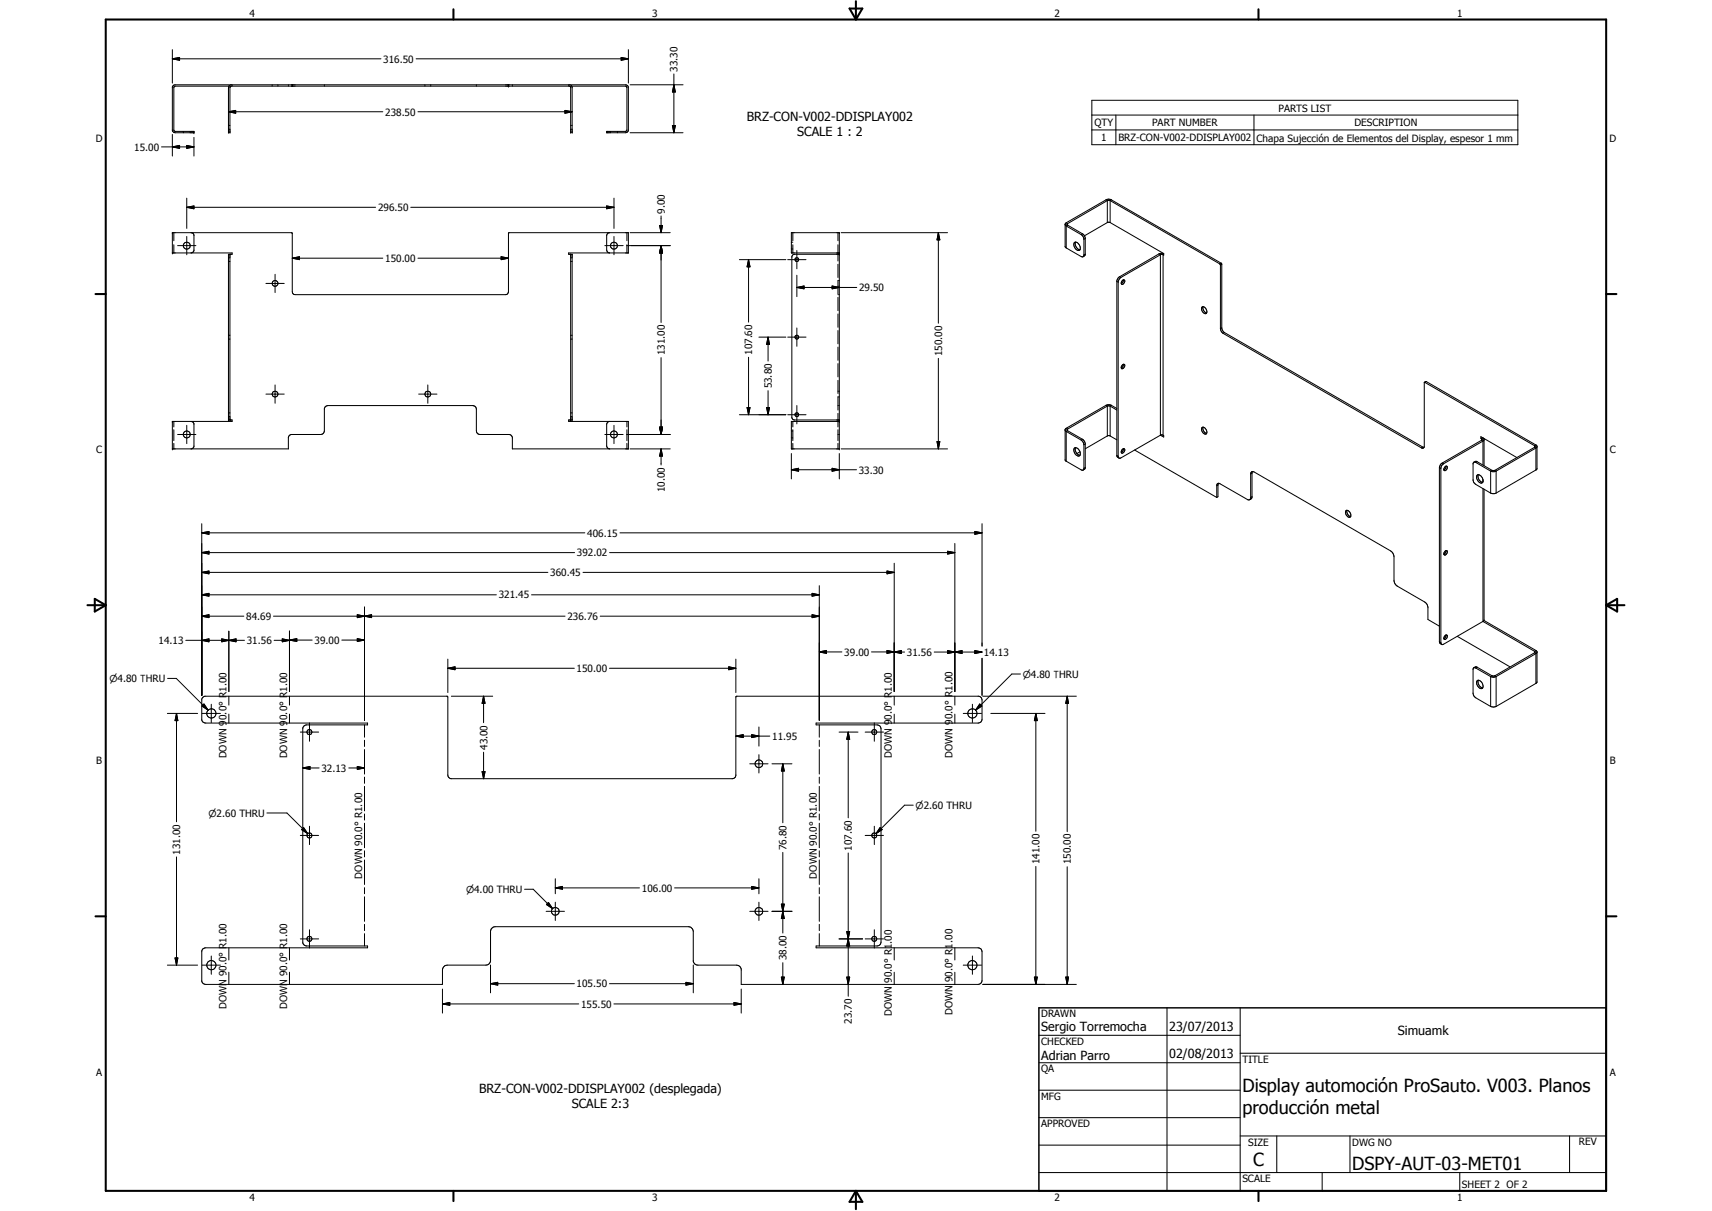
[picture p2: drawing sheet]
<svg xmlns="http://www.w3.org/2000/svg" width="594mm" height="420mm" viewBox="0 0 594 420" stroke-linecap="round" stroke-linejoin="round" font-family="sans-serif">
<g fill="none" stroke="#000" stroke-width=".35">
<path d="M59.8 17.2v11.6M215.6 19.9l2.5 .5-2.5 .5zM218.1 17.2v11.6M59.8 20.4l2.5-.5v1zM59.8 20.4h72.4M60 29.8l.8-.4h156.2l.7 .2 .4 .8v14.7l-.4 .7-.7 .3h-6.5v-.5h6.5l.5-.3v-14.9l-.5-.5h-156.2l-.5 .4v14.9l.5 .4h6.5v.5h-6.5l-.6-.3-.4-.5v-15.1zM79.3 38.8l2.5-.5v1zM79.3 38.8h53.5M79.7 29.6l-.4 .8v15.5h.5v-15.5l.5-.5M80.3 29.4l-.3 .1M80.6 29.4v.2M80.6 29.8v.1"/>
<path d="M94.4 29.4v.2M94.4 29.8v.1M96.4 29.4v.2M96.4 29.8v.1M100.1 29.4v.2M100.1 29.8v.1M101.4 29.4v.5M112.6 29.4v.2M112.6 29.8v.1M144.4 20.4h73.7M145 38.8h53.5M147.4 29.4v.2"/>
<path d="M147.4 29.8v.1M149.5 29.4v.2M149.5 29.8v.1M165.3 29.4v.2M165.3 29.8v.1M176.4 29.4v.5M177.8 29.4v.2M177.8 29.8v.1M196 38.3l2.5 .5-2.5 .5zM197.3 29.4v.2M197.3 29.8v.1M197.5 29.4l.4 .1"/>
<path d="M198.2 29.6l.3 .6v15.7h-.5v-15.6l-.5-.4M218.6 29.4h18.4M233.8 29.4l.6 2.5h-1.1zM233.8 25.7v20.4M378.9 34.8h147.8v15.4h-147.8zM378.9 39.9h147.8M387.2 39.9v10.3M435.1 39.9v10.3M56 51h11.3M59.8 51l2.5-.5v1zM59.8 46.7v7.4M63.6 45.6v.1"/>
<path d="M63.6 45.9v.2M64.8 50.5l2.5 .5-2.5 .5zM66 45.6v.1M66 45.9v.2M67.3 47.7v6.4M79.3 44.8h.2M79.3 43.5h.2M79.6 44.8h.2M79.6 43.5h.2M198 44.8h.2M198 43.5h.2M198.4 44.8h.1"/>
<path d="M198.4 43.5h.1M211.8 45.6v.1M211.8 45.9v.2M214.2 45.6v.1M214.2 45.9v.2M218.6 46.1h18.4M233.3 43.6h1.1l-.6 2.5zM378.9 45.1h147.8M64.8 71.9l2.5-.4v.9zM64.8 68.7v10.5M64.8 71.9h65.5M142.5 71.9h70.6"/>
<path d="M210.5 71.5l2.6 .4-2.6 .5zM213.1 68.7v10.5M228.9 78.2h1l-.5 2.5zM229.4 74.9v5.8M369.6 78l.4 .4M370 78.4l5.2 3M370 78.4v7.6M370 77.3l-.4 .4v7.9l.4 .4M370 77.3l.5 .3M370.5 78.1l5.1 3M370.5 78.1l-.5 .3M370.5 77.6l-.3 .3 .3 .2"/>
<path d="M370.5 77.6v.5M383.8 69.3l-13.8 8M383.8 69.3l.5 .3M383.8 69.3l.9-.2 .9 .2M384.3 69.6l-13.8 8M384.3 77.2l-8 4.6M384.3 69.6v7.6M384.3 69.6h.9M384.3 77.2h.9M385.2 77.2l18.6 10.8v.5l-.2-.1M385.2 69.6l38.1 22M385.2 69.6v7.6"/>
<path d="M385.6 69.3l38.1 22M385.6 69.3l-.4 .3M59.8 80.7l41.5 .1 .1 20.4 .2 .7 .8 .3h73l.7-.2 .3-.8 .2-20.4 41.5-.1v7.1h-20.8v.4h1.2v57.5h-1.2v.5h20.8v9.5h-40.3v-4l-.6-.8-10.7-.2-.9-.3-.3-.9v-7.5l-.2-.7-1-.6h-50.3l-.9 .4-.3 .6v7.8l-.4 .9-.9 .3-10.7 .2-.5 .8v4h-40.3v-9.5h20.8v-.5h-1.3v-57.5h1.3v-.4h-20.8zM60.3 80.7v2.8M60.3 84.9v2.9M61.6 85.2h6.4M64.8 82v6.4M66.3 80.7l.6 .2 .4 .6v5.5l-.2 .4-.8 .4M79.3 90.7h.2M79.3 89.5h.2M79.6 90.7h.2M79.6 89.5h.2"/>
<path d="M79.8 88.2v57.5M92.3 98.3h6.3M95.5 95.2v6.3M101.4 89.6l2.5-.5v1zM101.4 89.6h31.4M145 89.6h31.4M173.9 89.1l2.5 .5-2.5 .5zM198 88.2v57.5M198 90.7h.2M198 89.5h.2M198.4 90.7h.1M198.4 89.5h.1"/>
<path d="M209.9 85.2h6.3M211.5 80.7l-.6 .2-.4 .8v5l.3 .7 .7 .4M213.1 82v6.4M217.4 85.2h15.2M217.5 80.7v2.8M217.5 84.9v2.9M218.6 80.7h14M229.4 85.2l.5 2.6h-1zM229.4 85.2v26.7M256.6 90.1h16.1M259.8 90.1l.5 2.5h-1.1zM259.8 90.1v21.7"/>
<path d="M273.3 90.1h6.4M274.6 86.4h.2M274.6 84h.2M274.9 86.4h.2M274.9 84h.2M275.1 80.7v2.8M275.1 84.9v2.9M276.5 99.7l2.5-.5v1zM276.5 86.9v6.4M276.5 95.5v7.4M276.5 99.7h20.8M288.7 99.2l2.5 .5-2.5 .5z"/>
<path d="M290.8 97.3h.1M290.8 99.3h.1M290.8 80.7v2.8M290.8 84.9v5.7M290.8 91.7v4.6M290.8 97.4v4.6M291.1 97.3h.1M291.1 99.3h.1M291.2 87.8h-16.6v-7.1h16.6v75h-16.6v-9.5h16.6M291.2 88.2h-15.4l-.7 .2-.3 .6v55.9l.7 .8h15.7M291.9 80.7h36.9M325.6 80.7l.5 2.5h-.9z"/>
<path d="M325.6 80.7v31.4M370 86l5.2 3 .6 .1M372.8 84.2a1.4 1.4 0 0 1 2 1.3l.1 1a1.05 1.05 0 0 1-1.2 .4 1.05 1.05 0 0 1-.8-1l-.3-1.1zM373.2 84a2.17 2.17 0 0 0 1.5 2.7M375.2 81.4l.6 .7 .3 .9M375.6 81.1l.7 .7M375.6 81.1l-.4 .3M376.1 88.4l-.3 .7M376.1 83v5.4M376.3 81.8l.3 .7v5.9l-.8 .7M376.6 88.2l-.5 .2M376.6 82.7l-.5 .3"/>
<path d="M387.6 97.6l.4 .3M388 97.9v60.4M388.5 96l-.5 .5-.4 .9v60.8l.7 .7M388.5 96l.5 .3M389 96.3l-.8 .9-.2 .7M389.4 97.5l.6-.4a.88 .88 0 0 1 .1 1 .88 .88 0 0 1-.9 .5l-.1-.6zM389.8 97.1l-.1 .7-.6 .6M402.2 88.1l.5 .3M402.2 88.1l-13.7 7.9M402.7 88.4h.9M402.7 88.4v62.6M402.7 88.4l-13.7 7.9"/>
<path d="M403.6 88.4v62.6M403.8 88l-1-.1-.6 .2M403.8 88.3l-.2 .1M423.3 91.6l.2 .3v22.1M423.7 91.3l.3 .3v22.1M423.7 91.3l-.4 .3M424 91.7l-.5 .3M79.3 117.6h.2M79.3 116.3h.2M79.6 117.6h.2M79.6 116.3h.2M198 117.6h.2"/>
<path d="M198 116.3h.2M198.4 117.6h.1M198.4 116.3h.1M263.3 117h9.4M266.5 117l.5 2.5h-1zM266.5 117v8.3M273.3 117h6.4M276.5 113.8v6.3M290.8 102.2h.1M290.8 103.2v4.6M290.8 108.9v4.6M290.8 114.7v4.6"/>
<path d="M291.1 102.2h.1M417.1 106.6a1.36 1.36 0 0 1 1.5 .6 1.36 1.36 0 0 1-.3 1.6 1.68 1.68 0 0 1-1.2-2.2zM417.5 106.4a1.79 1.79 0 0 0 1.2 2.2M423.5 114l.3 1 .6 .7M424 113.7l.1 .8 .8 .9M424 113.7l-.5 .3M424.4 115.7l68.9 39.7M424.9 115.4l68.8 39.7M424.9 115.4l-.5 .3M92.3 136.7h6.3M95.5 133.6v6.3M145.3 136.7h6.3"/>
<path d="M148.5 133.6v6.3M229.4 124.1v26.6M259.8 124v19.9M266.5 135.6v8.3M290.8 120.4v4.6M290.8 126.2v4.6M290.8 132v4.5M290.8 135.7h.1M290.9 137.7l-.1 4.6M291.1 137.7h.1M291.1 135.7h.1M325.6 124.3v31.4"/>
<path d="M389.4 126.7l.6-.3a.92 .92 0 0 1 .2 1 .92 .92 0 0 1-1 .5l-.1-.6zM389.8 126.4l-.1 .7-.6 .5M494.3 132.6l-.2 22.6M494.3 132.6l.1 .1M494.4 132.7l38.1 21.9M494.9 132.4l38.1 22M494.9 132.4l-.6 .2M494.9 132.4l-.5 .3M60.3 146.2v1.9M60.3 149.1v3.8M60.3 153.8v1.9M61.6 150.7h6.4"/>
<path d="M64.8 147.6v6.3M66.3 146.2l.6 .2 .4 .6v7.9l-.2 .5-.8 .3M79.3 144.5h.2M79.3 143.3h.2M79.6 144.5h.2M79.6 143.3h.2M198 144.5h.2M198 143.3h.2M198.4 144.5h.1M198.4 143.3h.1M209.9 150.7h6.3M211.5 146.2l-.6 .2-.4 .8v7.5l.3 .7 .7 .3"/>
<path d="M213.1 147.6v6.3M217.4 150.7h15.2M217.5 146.2v1.9M217.5 149.1v3.8M217.5 153.8v1.9M218.6 155.7h14M228.9 148.2h1l-.5 2.5zM229.4 155.7l.5 2.5h-1zM229.4 155.7v5.6M256.6 143.9h16.1M259.2 141.4h1.1l-.5 2.5zM266 141.4h1l-.5 2.5z"/>
<path d="M273.3 143.9h6.4M274.6 157.4v8.8M274.6 151.9h.2M274.6 149.5h.2M274.9 151.9h.2M274.9 149.5h.2M275.1 146.2v1.9M275.1 149.1v3.8M275.1 153.8v1.9M276.5 140.7v6.4M290.8 150.7h.1M290.8 140.7h.1"/>
<path d="M290.8 143.4v4.7M290.8 149.1v3.8M290.8 153.8v1.9M291.1 150.7h.1M291.1 140.7h.1M291.2 157.4v8.8M291.9 155.7h36.9M325.2 153.2h.9l-.5 2.5zM369.6 149.3l.4 .4M370 149.7v10.3M370 148.6l-.4 .4v10.6l.4 .4M370 149.7l5.2 3"/>
<path d="M370 148.6l.5 .3M370.5 148.9v.5M370.5 149.4l5.1 3M370.5 149.4l-.5 .3M370.5 148.9l-.3 .2 .3 .3M373.2 155.3v.2a2.18 2.18 0 0 0 1.5 2.5M374.7 156.8l-1 .6M374.8 156.8v1.1M374.8 156.8a1.46 1.46 0 0 0-2-1.3 1.87 1.87 0 0 0 1.8 2.6l.2-.2M375.2 152.7l.5 .5 .4 1.1M375.6 152.4l1 1.4v8.6l-.8 .7M375.6 152.4l-.4 .3"/>
<path d="M376.1 154.3v8.2M376.6 154.1l-.5 .2M383.8 140.6l-13.8 8M383.8 140.6l.5 .3M383.8 140.6l.7-.2 1.1 .2M384.3 140.9v10.4M384.3 140.9l-13.8 8M384.3 151.3l-7.7 4.4M384.3 140.9h.9M384.3 151.3h.9M385.2 140.9l2.4 1.4M385.2 151.3l2.4 1.3"/>
<path d="M385.2 140.9v10.4M385.6 140.6l2 1.1M385.6 140.6l-.4 .3M387.6 158l.4 .3M389.4 156l.6-.3a.92 .92 0 0 1 .2 1 .92 .92 0 0 1-1 .5l-.1-.6zM389.8 155.7l-.1 .7-.6 .5M393.7 156.1l28.5 16.5M402.7 151l1.1 .6-.2-.6M402.7 151h.9M402.7 151l-13.9 8-.6-.2-.2-.5M417.1 148.3a1.43 1.43 0 0 1 1.5 .7 1.43 1.43 0 0 1-.1 1.6 1.62 1.62 0 0 1-1.4-2.3zM417.5 148.2a1.79 1.79 0 0 0 1.2 2.2"/>
<path d="M493.7 155.1l.4 .1M493.7 155.1l-.4 .3M494.1 155.2l-.5 .3-.3-.1M513.9 152.1v-.6l12.5 7.2M513.9 152.1l.2 .1M514.1 152.7l.5 .3M514.1 152.2v.5M514.1 152.2l.5-.3 .4 .4v9.3M514.1 152.7l-13.6 8M514.3 151.8l-.4 .3M514.6 153v8.3M514.6 153l-13.7 7.9"/>
<path d="M515 152.6l-.4 .4M532.5 155.2l.5 .2M532.5 154.6l.2 .3-.2 .3M532.5 154.6v.6M532.5 155.2l-13.8 8M533 154.4l-.5 .2M533 155.4v7.7M533 154.4l.3 .4v7.9l-.3 .4M533 155.4l-13.8 8M533.3 155.1l-.3 .3M274.6 163l2.5-.5v1zM274.6 163h22.6"/>
<path d="M288.7 162.5l2.5 .5-2.5 .5zM370 160l5.2 3 .6 .1M376.1 162.5l-.3 .6M376.6 162.2l-.5 .3M422.2 172.6v-4.3a.67 .67 0 0 1 .4-.6 .67 .67 0 0 1 .8 .2l9.6 5.5h.7M422.6 168.3l-.4 .2M422.6 168.3v4l-.4 .3M422.8 167.7l-.2 .6M434 172.6l-.3 .8M434.5 172.3l-.5 .3M434.5 164.2l-.5 .3M434.6 163.6l.6 .1 47.7 27.7 .8 1.8v8.4l.4 1 .8 .8 9.8 5.7 .8 1.5v4.3l4 2.4"/>
<path d="M434.6 163.6l-.1 9-.8 .8M434.6 163.6l-.6 .6v8.4M467.1 177.2a1.39 1.39 0 0 1 1.4 .7 1.39 1.39 0 0 1-.2 1.6h-.2a1.75 1.75 0 0 1-1-2.3zM467.4 177v.9a1.62 1.62 0 0 0 1.3 1.3M499.5 162.3l.5 .3M499.5 162.3v60.4M500.5 160.7l-.7 .6-.3 1M500.5 160.7l.4 .2M500.9 160.9l-.7 .7-.2 .7 .1 61.2h.8l13.7-7.9M501.5 161.9l.4-.2a.89 .89 0 0 1 .2 1.1 .89 .89 0 0 1-1 .4v-.7zM501.8 161.8l-.3 .9-.5 .3M512.1 160.4l-.6-.1-.3 .5 .1 6.3 .8 1 5.2 3"/>
<path d="M512.1 160.4l5.2 3M512.6 160.2l-.5 .2M512.6 160.2l-.5-.1-.7 .3M512.6 160.2l5.2 3M513 164.7a2.11 2.11 0 0 0 1.5 2.6M514.6 166.4v.8M514.6 169.5v46.1M514.6 166.4a1.67 1.67 0 0 0-2-1.5 2.08 2.08 0 0 0 1.5 2.7l.4-.3M514.6 166.4v.3M514.6 167.2l-.1 .1M514.6 166.9v.3M515 169.7v45.5"/>
<path d="M517.3 163.4v7.7M517.3 171.1l.7 .2 1.2-.2M517.3 163.4l.7 .3 1.2-.3M517.8 163.2l-.5 .2M517.8 163.2h.9M518.7 163.2l.5 .2M519.2 163.4v7.7M533 163.1l-13.8 8M70 184.9l2.5-.5v1zM70 198.6l2.5-.5v1zM70 191.7l2.5-.4v.9zM70 181.7v59.6"/>
<path d="M70 184.9h132.9M70 198.6h120.1M70 191.7h129.4M202.3 198.6h108M211.5 191.7h119.8M215.1 184.9h125.7M307.8 198.1l2.5 .5-2.5 .5zM310.3 195.4v44.5M328.8 191.3l2.5 .4-2.5 .5zM331.3 188.6v51.3M338.3 184.4l2.5 .5-2.5 .5zM340.8 181.7v42.5"/>
<path d="M501.5 191.2l.4-.2a.8 .8 0 0 1 .2 1.1 .8 .8 0 0 1-1.1 .2zM501.8 191.1l-.2 .7-.6 .5M70 213.8l2.5-.5v1zM70 206.4l2.5-.5v.9zM70 213.8h14.6M70 206.4h102.2M79.4 219v20.9M94.9 213.8h101.2M100.5 218.9v21M124 213.3l2.5 .5-2.5 .5zM126.5 213.8l2.4-.5v1zM126.5 210.6v39.3"/>
<path d="M184.4 206.4h99.9M208.3 213.8h76M281.8 205.9l2.5 .5-2.5 .4zM281.8 213.3l2.5 .5-2.5 .5zM284.3 203.2v46.7M514.6 215.6l17.9 10.4M514.9 215.3l18.1 10.4M515 215.2l-.4 .4M58.2 235.4h3l11 11M64.5 222.2h20.3M70 222.2l2.5-.5v1zM77 221.7l2.4 .5-2.4 .5z"/>
<path d="M79.4 222.2l2.5-.5v1zM95.1 222.2h5.4M98 221.7l2.5 .5-2.5 .5zM100.5 222.1l2.5-.5v.9zM100.5 222.1h7.8M118.6 222.1h7.9M124 221.6l2.5 .5-2.5 .4zM155.4 231.9l2.5-.5v1zM155.4 228.7v11.6M155.4 231.9h43.9M211.5 231.9h43.8M252.9 231.4l2.4 .5-2.4 .5z"/>
<path d="M255.3 228.7v11.6M284.3 226.2l2.5-.5v1zM284.3 226.2h7.8M302.4 226.2h7.9M307.8 225.7l2.5 .5-2.5 .5zM307.8 225.7v1l5-1v1zM310.3 226.2l2.5-.5v1zM310.3 226.2h3.6M324.2 226.2h16.6M328.8 225.7l2.5 .5-2.5 .5zM328.8 225.7v1l5-1v1zM331.3 226.2l2.5-.5v1z"/>
<path d="M338.3 225.7l2.5 .5-2.5 .5zM340.8 228.4v12.9M354.1 233.8h-3l-12.6 12.6M499.5 222.7l.5 .3M499.5 222.7l.3 .6 .4 .3M501.5 220.5l.4-.2a.86 .86 0 0 1 .2 1.1 .86 .86 0 0 1-1 .3v-.7zM501.8 220.3l-.2 .8-.6 .5M505.7 220.8l18.3 10.6M511.4 231.7l-.2 .4 .1 9.1 .8 .9 5.2 3M511.4 231.7l.7 .1M512.1 231.8l5.2 2.9M512.6 236.2a1.67 1.67 0 0 1 1.7 .5 1.67 1.67 0 0 1 .3 1.8 .94 .94 0 0 1-1 .4 .94 .94 0 0 1-.7-.7l-.5-.8z"/>
<path d="M512.6 231.5l-.5-.1-.7 .3M512.6 231.5l-.5 .3M512.6 231.5l5.2 3M513 236a2.07 2.07 0 0 0 1.5 2.7M517.3 234.7v10.4M517.3 234.7l.9 .3 1-.3M517.8 234.5l-.5 .2M517.8 234.5h.9M518.7 234.5l.5 .2M519.2 234.7v10.4M532.5 226.5l.5 .3M532.5 226v.5"/>
<path d="M532.5 226l.1 .1M532.5 226.5l-13.8 8M532.6 226.1h.1M532.7 226.1l-.2 .4M533 226.8v10.3M533 225.7l.3 .4v10.6l-.3 .4M533 225.7l-.5 .3M533 237.1l-13.8 8M533 226.8l-13.8 7.9M533.3 226.4l-.3 .4M58.1 247.5h10.5M61.2 247.5l.5 2.5h-1z"/>
<path d="M61.2 247.5v37.6M70.1 247.5h6.4M70.2 242.1l.9-.5h84.1l.2 .3v27l.2 .7 .9 .6h97.8l.9-.6 .1-.5v-27.2l.3-.3h84.1l.7 .3 .3 .7 .1 7-.4 .9-1 .4h-56.2v.6h21.2a1.37 1.37 0 0 1 1.3 1.4v74a1.37 1.37 0 0 1-1.3 1.3h-21.2v.6h56.2a1.3 1.3 0 0 1 1.4 1.4v10l-.4 .9-1 .4h-82.2v-5.3a1.7 1.7 0 0 0-1.6-1.3h-13.4l-1.1-.4-.5-1v-10.3a1.73 1.73 0 0 0-1.7-1.7h-67a1.73 1.73 0 0 0-1.7 1.7v10.3a1.7 1.7 0 0 1-1.6 1.4h-13.4a1.71 1.71 0 0 0-1.7 1.6v5h-82.1l-1-.4-.4-.7v-10.5l.4-.7 .7-.3 56.4-.1v-.6h-21.1l-1-.4-.3-.7v-74.5l.3-.7 1-.4h21.1v-.6l-56.4-.1-.7-.3-.4-.7v-7.2zM70.8 244.3l1.4 2.1-2.1-1.4zM73.3 244.3v6.4M79.4 241.6v3M79.4 247.8v3.1M100.5 241.6v3M100.5 247.8v3.1M104.2 254h6.4M107.4 250.8v6.4M126.5 251.5v4.3"/>
<path d="M126.5 256.8v2.2M156.6 241.6h14.4M167.8 241.6l.5 2.4h-1zM167.8 241.6v9.1M255.3 255.4l2.6-.5v1zM255.3 255.4h11.8M260.9 254.9l2.4 .5-2.4 .5zM263.3 252.2v6.7M284.3 251.5v4.3M284.3 256.8v2.2M291.2 254h6.5M294.3 254l.5 2.5h-1z"/>
<path d="M294.3 254v29.8M300.2 254h6.4M303.4 250.8v6.4M310.3 241.6v3M310.3 247.8v3.1M331.3 241.6v3M331.3 247.8v3.1M334.3 247.5h6.3M337.4 244.3v6.4M340 244.3l.7 .7-2.2 1.4zM341 241.6h32.5M343.8 247.5h18.8"/>
<path d="M359.4 247.5l.6 2.5h-1.1zM359.4 247.5v40.9M370.3 241.6l.5 2.4h-1zM370.3 241.6v46.9M517.3 245.1l.9 .2 1-.2M105.1 266.4l2.5-.5v1.1zM105.1 266.4h5.6M121 266.4h5.5M124 265.9l2.5 .5-2.5 .6zM126.5 260.1v8.5M126.5 269.6v2.2M126.5 272.8v8.5"/>
<path d="M167.3 267.7h1l-.5 2.5zM167.8 261v9.2M260.2 265h6.3M263.3 261.8v6.4M267.9 265h6.9M271.6 265l.6 2.5h-1.1zM271.6 265v20.5M284.3 260.1v8.5M284.3 269.6v2.2M284.3 272.8v8.5M316.9 279.4h-3l-9.9 9.8M61.2 297.3v37.6"/>
<path d="M92.6 282.1h7l7.2 7.1M104.2 289.9h6.4M104.6 287.8l.8-.7 1.4 2.1zM107.4 286.7v6.3M126.5 282.4v2.1M126.5 285.6v8.5M126.5 295.2v2.1M126.5 298.4v8.5M271.6 295.7v28M284.3 282.4v2.1M284.3 285.6v8.5M284.3 295.2v2.1"/>
<path d="M284.3 298.4v8.5M294.3 296v49.7M300.2 289.9h6.4M303.4 286.7v6.3M305.4 287.1l.7 .7-2.1 1.4zM126.5 308v2.1M126.5 311.1v8.6M182 308.5h3l6.8 6.8M189.5 316.2h6.4M189.6 313.8l.7-.7 1.5 2.2zM192.7 308.1l2.5-.5v.9zM192.7 304.9v5.2"/>
<path d="M192.7 313v6.4M192.7 308.1h29.2M234.1 308.1h29.2M260.2 316.2h6.3M260.9 307.6l2.4 .5-2.4 .4zM263.3 304.9v5.2M263.3 313v6.4M267.9 316.2h6.9M271.1 313.7h1.1l-.6 2.5zM271.1 313.7l1.1 5h-1.1l1.1-5zM271.6 316.2l.6 2.5h-1.1zM284.3 308v2.1"/>
<path d="M284.3 311.1v8.6M359.4 300.6v40.9M370.3 300.7v40.8M58.1 334.9h10.5M60.7 332.4h1l-.5 2.5zM70.1 334.9h6.4M73.3 331.7v6.3M79.4 328.8v4.3M79.4 337.3v4.2M100.5 328.8v4.3M100.5 337.3v4.2M104.2 325.8h6.4"/>
<path d="M107.4 322.6v6.3M126.5 320.7v2.2M126.5 323.9v4.3M170.2 334.8v9.7M240.6 334.8v9.7M271.1 339h1.1l-.6 2.5zM271.6 334v7.5M284.3 320.7v2.2M284.3 323.9v4.3M291.2 325.8h8.1M293.8 323.2h1l-.5 2.6zM293.8 339h1l-.5 2.5z"/>
<path d="M294.3 325.8l.5 2.4h-1zM294.3 325.8l.5 2.4M294.3 325.8l-.5 2.4M300.2 325.8h6.4M303.4 322.6v6.3M310.3 328.8v4.3M310.3 337.3v4.2M331.3 328.8v4.3M331.3 337.3v4.2M334.3 334.9h6.3M337.4 331.7v6.3M358.9 339h1.1l-.6 2.5z"/>
<path d="M369.8 339h1l-.5 2.5zM153.5 348.3l2.6-.5v1zM153.5 343.2v8.3M153.5 348.3h47.3M170.2 341.3l2.5-.5v1zM170.2 341.3h29.1M211.5 341.3h29.1M213 348.3h44.2M238 340.8l2.6 .5-2.6 .5zM254.7 347.8l2.5 .5-2.5 .5zM257.2 343.2v8.3M341 341.5h32.5"/>
<path d="M360.5 359.2h69.9M405 349.7v63.5M430.4 349.7v63.5M360.5 368.7h69.9M360.5 378.2h69.9M430.4 365.4h127M360.5 387.8h69.9M360.5 397.3h69.9M430.4 394.1h127M443.1 394.1v12.7M468.5 394.1v12.7M544.7 394.1v12.7"/>
<path d="M360.5 406.8h196.9M458.8 406.8v6.4M506.6 406.8v6.4"/>
<circle cx="64.8" cy="85.2" r="1.2"/>
<circle cx="95.5" cy="98.3" r="1.01"/>
<circle cx="213" cy="85.2" r="1.2"/>
<circle cx="276.5" cy="90.1" r=".67"/>
<circle cx="276.5" cy="117" r=".65"/>
<circle cx="95.4" cy="136.7" r=".99"/>
<circle cx="148.4" cy="136.8" r="1"/>
<circle cx="64.8" cy="150.7" r="1.2"/>
<circle cx="213" cy="150.7" r="1.2"/>
<circle cx="276.5" cy="143.9" r=".67"/>
<circle cx="73.3" cy="247.5" r="1.61"/>
<circle cx="107.4" cy="254" r=".86"/>
<circle cx="303.4" cy="254" r=".86"/>
<circle cx="337.4" cy="247.5" r="1.6"/>
<circle cx="263.4" cy="265" r="1.34"/>
<circle cx="107.4" cy="289.9" r=".87"/>
<circle cx="303.4" cy="289.9" r=".87"/>
<circle cx="192.7" cy="316.2" r="1.33"/>
<circle cx="263.3" cy="316.2" r="1.34"/>
<circle cx="73.3" cy="334.9" r="1.61"/>
<circle cx="107.4" cy="325.7" r=".86"/>
<circle cx="303.4" cy="325.7" r=".86"/>
<circle cx="337.4" cy="334.8" r="1.59"/>
</g>
<g fill="#000">
<circle cx="176.4" cy="29.9" r=".18"/>
<circle cx="176.4" cy="29.4" r=".18"/>
<circle cx="67.3" cy="45.6" r=".18"/>
<circle cx="67.3" cy="46.1" r=".18"/>
<circle cx="79.3" cy="45.9" r=".18"/>
<circle cx="79.8" cy="45.9" r=".18"/>
<circle cx="198" cy="45.9" r=".18"/>
<circle cx="198.5" cy="45.9" r=".18"/>
<circle cx="59.8" cy="80.7" r=".18"/>
<circle cx="59.8" cy="87.8" r=".18"/>
<circle cx="198" cy="88.2" r=".18"/>
<circle cx="291.2" cy="88.2" r=".18"/>
<circle cx="291.2" cy="87.8" r=".18"/>
<circle cx="291.2" cy="80.7" r=".18"/>
<circle cx="59.8" cy="146.2" r=".18"/>
<circle cx="59.8" cy="155.7" r=".18"/>
<circle cx="79.3" cy="145.7" r=".18"/>
<circle cx="79.8" cy="145.7" r=".18"/>
<circle cx="198" cy="145.7" r=".18"/>
<circle cx="198.5" cy="145.7" r=".18"/>
<circle cx="291.2" cy="155.7" r=".18"/>
<circle cx="291.2" cy="145.7" r=".18"/>
<circle cx="291.2" cy="146.2" r=".18"/>
</g>
<g fill="none" stroke="#000" stroke-width=".71">
<path d="M36.7 6.8h520.7v406.4h-520.7zM157.3 3.2v3.6M294.8 3h4.4l-2.2 3.8zM297 .4v6.4M436.7 3.2v3.6M33.1 102h3.6M557.4 102h3.5M30.3 210h6.4M32.9 207.8l3.8 2.2-3.8 2.2zM557.4 210h6.3M557.4 210l3.8-2.2v4.4zM33.1 317.9h3.6"/>
<path d="M557.4 317.9h3.5M157.3 413.2v3.5M297 413.2v6.3M297 413.2l2.2 3.8h-4.4zM436.7 413.2v3.5"/>
</g>
<path d="M360.5 349.7h196.9v63.5h-196.9z" fill="none" stroke="#000" stroke-width=".51"/>
<g fill="#000">
<path d="M59.8 20.4l2.5-.5v1zM79.3 38.8l2.5-.5v1zM196 38.3l2.5 .5-2.5 .5zM215.6 19.9l2.5 .5-2.5 .5zM233.8 29.4l.6 2.5h-1.1zM59.8 51l2.5-.5v1zM64.8 50.5l2.5 .5-2.5 .5zM233.3 43.6h1.1l-.6 2.5zM64.8 71.9l2.5-.4v.9zM210.5 71.5l2.6 .4-2.6 .5zM228.9 78.2h1l-.5 2.5zM101.4 89.6l2.5-.5v1z"/>
<path d="M173.9 89.1l2.5 .5-2.5 .5zM229.4 85.2l.5 2.6h-1zM259.8 90.1l.5 2.5h-1.1zM276.5 99.7l2.5-.5v1zM325.6 80.7l.5 2.5h-.9zM266.5 117l.5 2.5h-1zM288.7 99.2l2.5 .5-2.5 .5zM228.9 148.2h1l-.5 2.5zM229.4 155.7l.5 2.5h-1zM259.2 141.4h1.1l-.5 2.5zM266 141.4h1l-.5 2.5zM325.2 153.2h.9l-.5 2.5z"/>
<path d="M274.6 163l2.5-.5v1zM288.7 162.5l2.5 .5-2.5 .5zM70 184.9l2.5-.5v1zM70 198.6l2.5-.5v1zM70 191.7l2.5-.4v.9zM307.8 198.1l2.5 .5-2.5 .5zM328.8 191.3l2.5 .4-2.5 .5zM338.3 184.4l2.5 .5-2.5 .5zM70 213.8l2.5-.5v1zM70 206.4l2.5-.5v.9zM124 213.3l2.5 .5-2.5 .5zM126.5 213.8l2.4-.5v1z"/>
<path d="M281.8 205.9l2.5 .5-2.5 .4zM281.8 213.3l2.5 .5-2.5 .5zM70 222.2l2.5-.5v1zM77 221.7l2.4 .5-2.4 .5zM79.4 222.2l2.5-.5v1zM98 221.7l2.5 .5-2.5 .5zM100.5 222.1l2.5-.5v.9zM124 221.6l2.5 .5-2.5 .4zM155.4 231.9l2.5-.5v1zM252.9 231.4l2.4 .5-2.4 .5zM284.3 226.2l2.5-.5v1zM307.8 225.7l2.5 .5-2.5 .5z"/>
<path d="M310.3 226.2l2.5-.5v1zM328.8 225.7l2.5 .5-2.5 .5zM331.3 226.2l2.5-.5v1zM338.3 225.7l2.5 .5-2.5 .5zM61.2 247.5l.5 2.5h-1zM70.8 244.3l1.4 2.1-2.1-1.4zM167.8 241.6l.5 2.4h-1zM255.3 255.4l2.6-.5v1zM260.9 254.9l2.4 .5-2.4 .5zM294.3 254l.5 2.5h-1zM340 244.3l.7 .7-2.2 1.4zM359.4 247.5l.6 2.5h-1.1z"/>
<path d="M370.3 241.6l.5 2.4h-1zM105.1 266.4l2.5-.5v1.1zM124 265.9l2.5 .5-2.5 .6zM167.3 267.7h1l-.5 2.5zM271.6 265l.6 2.5h-1.1zM104.6 287.8l.8-.7 1.4 2.1zM305.4 287.1l.7 .7-2.1 1.4zM189.6 313.8l.7-.7 1.5 2.2zM192.7 308.1l2.5-.5v.9zM260.9 307.6l2.4 .5-2.4 .4zM271.1 313.7h1.1l-.6 2.5zM271.6 316.2l.6 2.5h-1.1z"/>
<path d="M60.7 332.4h1l-.5 2.5zM271.1 339h1.1l-.6 2.5zM293.8 323.2h1l-.5 2.6zM293.8 339h1l-.5 2.5zM294.3 325.8l.5 2.4h-1zM358.9 339h1.1l-.6 2.5zM369.8 339h1l-.5 2.5zM153.5 348.3l2.6-.5v1zM170.2 341.3l2.5-.5v1zM238 340.8l2.6 .5-2.6 .5zM254.7 347.8l2.5 .5-2.5 .5z"/>
</g>
<g font-size="6.3">
<text x="431.1" y="379">Display automoción ProSauto. V003. Planos</text>
<text x="431.1" y="386.5">producción metal</text>
<text x="434.8" y="404.7">C</text>
<text x="469.2" y="406">DSPY-AUT-03-MET01</text>
</g>
<g font-size="4.4">
<text x="259.2" y="42">BRZ-CON-V002-DDISPLAY002</text>
<text x="276.6" y="47.2">SCALE 1 : 2</text>
<text x="361.3" y="357.5">Sergio Torremocha</text>
<text x="405.7" y="357.7">23/07/2013</text>
<text x="485" y="359.2">Simuamk</text>
<text x="361.3" y="367.9">Adrian Parro</text>
<text x="405.7" y="367.2">02/08/2013</text>
<text x="166.3" y="379.2">BRZ-CON-V002-DDISPLAY002 (desplegada)</text>
<text x="198.4" y="384.4">SCALE 2:3</text>
</g>
<g font-size="3.5">
<text x="86.6" y="5.8">4</text>
<text x="226.3" y="5.8">3</text>
<text x="365.9" y="5.8">2</text>
<text x="505.6" y="5.8">1</text>
<text x="133" y="21.7">316.50</text>
<text x="235.2" y="24.8" transform="rotate(-90 235.2 24.8)">33.30</text>
<text x="133.6" y="40.1">238.50</text>
<text x="443.6" y="38.7">PARTS LIST</text>
<text x="379.8" y="43.9">QTY</text>
<text x="399.8" y="43.8">PART NUMBER</text>
<text x="470" y="43.9">DESCRIPTION</text>
<text x="33.3" y="49.4">D</text>
<text x="46.6" y="52.3">15.00</text>
<text x="382.1" y="48.9">1</text>
<text x="388.1" y="49">BRZ-CON-V002-DDISPLAY002</text>
<text x="436" y="49.1">Chapa Sujección de Elementos del Display, espesor 1 mm</text>
<text x="558.5" y="49.4">D</text>
<text x="131.2" y="73.2">296.50</text>
<text x="230.7" y="74.2" transform="rotate(-90 230.7 74.2)">9.00</text>
<text x="133.6" y="90.9">150.00</text>
<text x="298.1" y="101">29.50</text>
<text x="230.7" y="123.3" transform="rotate(-90 230.7 123.3)">131.00</text>
<text x="261.1" y="123.1" transform="rotate(-90 261.1 123.1)">107.60</text>
<text x="326.9" y="123.5" transform="rotate(-90 326.9 123.5)">150.00</text>
<text x="267.8" y="134.8" transform="rotate(-90 267.8 134.8)">53.80</text>
<text x="33.4" y="157.3">C</text>
<text x="558.6" y="157.3">C</text>
<text x="298" y="164.3">33.30</text>
<text x="230.7" y="170.9" transform="rotate(-90 230.7 170.9)">10.00</text>
<text x="203.8" y="186.2">406.15</text>
<text x="200.2" y="193">392.02</text>
<text x="191" y="199.9">360.45</text>
<text x="173.1" y="207.6">321.45</text>
<text x="85.5" y="215.1">84.69</text>
<text x="196.9" y="215.1">236.76</text>
<text x="55" y="223.4">14.13</text>
<text x="85.6" y="223.4">31.56</text>
<text x="109.2" y="223.4">39.00</text>
<text x="293" y="227.5">39.00</text>
<text x="314.7" y="227.5">31.56</text>
<text x="341.4" y="227.5">14.13</text>
<text x="200.1" y="233.1">150.00</text>
<text x="268" y="256.7">11.95</text>
<text x="78.6" y="263.1" transform="rotate(-90 78.6 263.1)">DOWN 90.0° R1.00</text>
<text x="99.6" y="263.1" transform="rotate(-90 99.6 263.1)">DOWN 90.0° R1.00</text>
<text x="169.1" y="260.2" transform="rotate(-90 169.1 260.2)">43.00</text>
<text x="309.4" y="263.1" transform="rotate(-90 309.4 263.1)">DOWN 90.0° R1.00</text>
<text x="330.5" y="262.8" transform="rotate(-90 330.5 262.8)">DOWN 90.0° R1.00</text>
<text x="33.4" y="265.2">B</text>
<text x="111.5" y="267.7">32.13</text>
<text x="558.6" y="265.2">B</text>
<text x="62.5" y="296.5" transform="rotate(-90 62.5 296.5)">131.00</text>
<text x="273" y="294.9" transform="rotate(-90 273 294.9)">76.80</text>
<text x="295.6" y="295.1" transform="rotate(-90 295.6 295.1)">107.60</text>
<text x="360.7" y="299.8" transform="rotate(-90 360.7 299.8)">141.00</text>
<text x="371.6" y="299.9" transform="rotate(-90 371.6 299.9)">150.00</text>
<text x="125.6" y="304.8" transform="rotate(-90 125.6 304.8)">DOWN 90.0° R1.00</text>
<text x="283.5" y="304.8" transform="rotate(-90 283.5 304.8)">DOWN 90.0° R1.00</text>
<text x="222.8" y="309.3">106.00</text>
<text x="273" y="333.2" transform="rotate(-90 273 333.2)">38.00</text>
<text x="309.4" y="341" transform="rotate(-90 309.4 341)">90.0° R1.00</text>
<text x="330.5" y="340.8" transform="rotate(-90 330.5 340.8)">90.0° R1.00</text>
<text x="200.1" y="342.6">105.50</text>
<text x="78.6" y="350.1" transform="rotate(-90 78.6 350.1)">DOWN 90.0° R1.00</text>
<text x="99.6" y="350.1" transform="rotate(-90 99.6 350.1)">DOWN 90.0° R1.00</text>
<text x="201.6" y="349.6">155.50</text>
<text x="309.4" y="352.4" transform="rotate(-90 309.4 352.4)">DOWN</text>
<text x="330.5" y="352.2" transform="rotate(-90 330.5 352.2)">DOWN</text>
<text x="361.3" y="353">DRAWN</text>
<text x="295.6" y="355.1" transform="rotate(-90 295.6 355.1)">23.70</text>
<text x="361.3" y="362.5">CHECKED</text>
<text x="431.1" y="368.7">TITLE</text>
<text x="33.4" y="373.2">A</text>
<text x="361.3" y="372.1">QA</text>
<text x="558.6" y="373.2">A</text>
<text x="361.3" y="381.6">MFG</text>
<text x="361.3" y="391.1">APPROVED</text>
<text x="433.1" y="397.5">SIZE</text>
<text x="469.2" y="397.5">DWG NO</text>
<text x="547.9" y="397.4">REV</text>
<text x="431.1" y="410.2">SCALE</text>
<text x="507.3" y="412.3">SHEET 2 OF 2</text>
<text x="86.6" y="416.7">4</text>
<text x="226.3" y="416.7">3</text>
<text x="365.9" y="416.7">2</text>
<text x="505.6" y="416.7">1</text>
</g>
<g font-size="3.3">
<text x="38" y="236.6">n4.80 THRU</text>
<text x="354.9" y="235.1">n4.80 THRU</text>
<text x="317.7" y="280.6">n2.60 THRU</text>
<text x="72.3" y="283.3">n2.60 THRU</text>
<text x="161.7" y="309.8">n4.00 THRU</text>
</g>
</svg>
